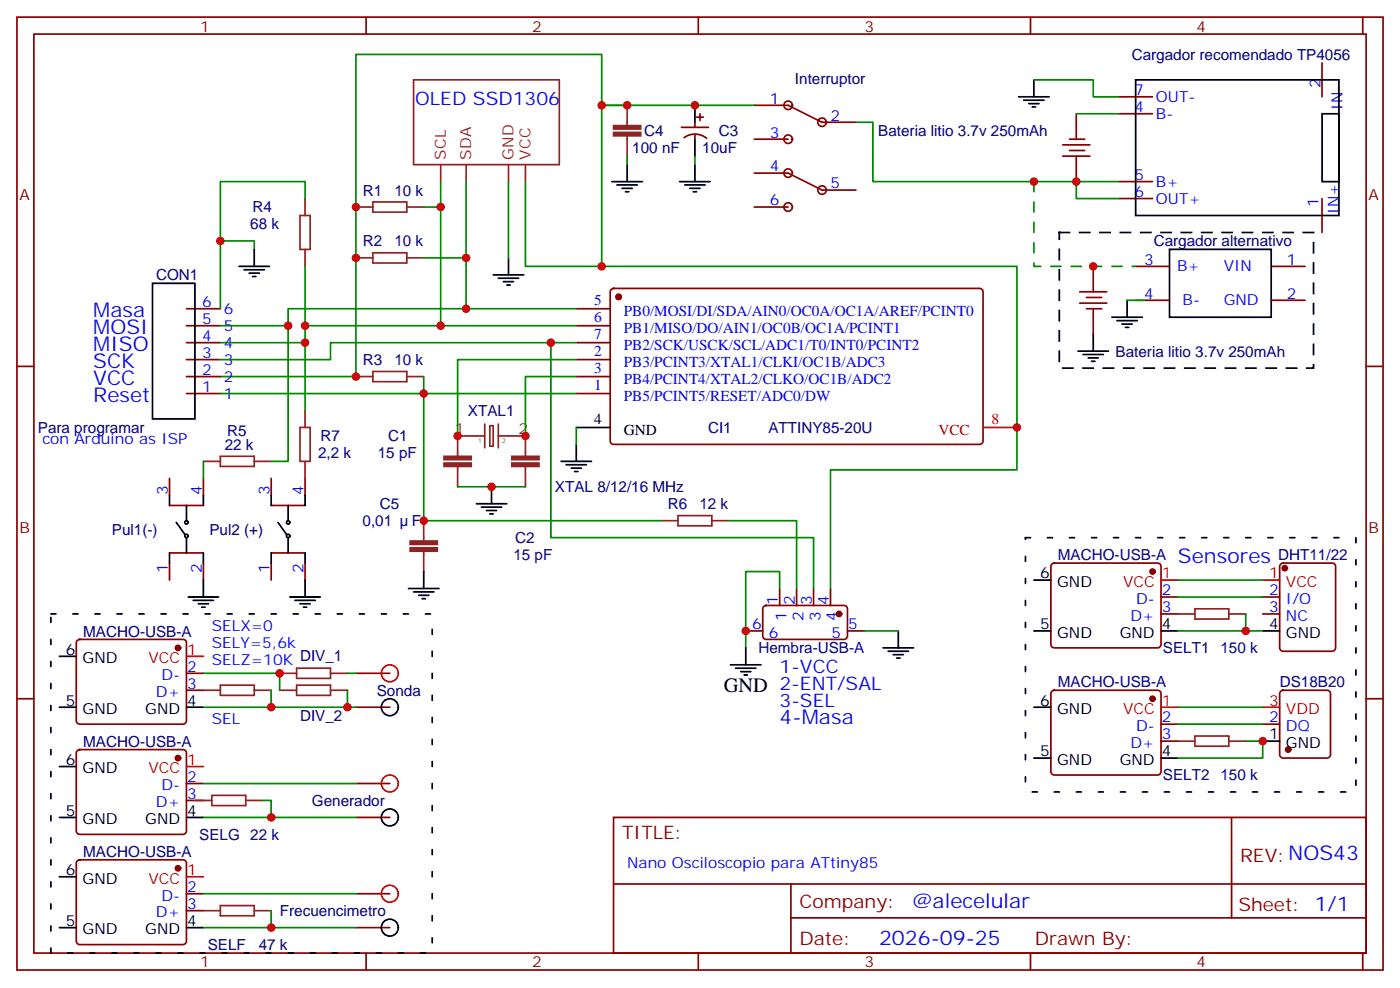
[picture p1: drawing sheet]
<svg xmlns="http://www.w3.org/2000/svg" width="291mm" height="206mm" viewBox="0 0 291 206" stroke-linecap="round" stroke-linejoin="round" font-family="sans-serif">
<g fill="none" stroke="#870000" stroke-width=".35">
<path d="M3.5 3.6h284.4v198.2h-284.4zM7.1 7.1h277.2v191.2h-277.2zM76.2 3.6v3.5M145.3 3.6v3.5M214.5 3.6v3.5M275.2 13.1v7M283.6 3.6v3.5M141.8 26.5h5.7M142.4 28.6a3.8 3.8 0 0 1 4.7 .2M144.6 25.4v1.1M144.6 27.9v1.1M145 24.4h1.4"/>
<path d="M145.7 23.7v1.4M157 29h7M157 21.9h7l7.1 3.5h7.1M157 36h7l7.1 3.5h7.1M221.2 30.1h5.6M221.2 32.5h5.6M222.6 29h3.2M222.6 31.3h3.2M224 23.7v5.3M224 32.5v5.3M232.8 20.1h7.1M232.8 37.8h7.1"/>
<path d="M232.8 23.7h7.1M157 43.1h7M227.5 55.4v5.3M232.8 41.3h7.1M236.4 55.4h7M264.6 55.4h7M275.2 41.3v7.1M3.5 76.2h3.6M38.8 71.3h7.1M38.8 67.8h7.1M38.8 64.2h7.1M38.8 78.4h7.1"/>
<path d="M38.8 74.8h7.1M119.9 71.3h7.1M119.9 67.8h7.1M119.9 64.2h7.1M119.9 78.4h7.1M119.9 74.8h7.1M127.2 60.2l.5-.2h76.2a.71 .71 0 0 1 .7 .7v31.1a.76 .76 0 0 1-.7 .7h-76.2a.76 .76 0 0 1-.7-.7v-31.1zM224.7 63.1h5.7M224.7 60.7h5.7M226.1 64.2h3.2M226.1 61.9h3.2M227.5 64.2v5.3"/>
<path d="M236.4 62.5h7M264.6 62.5h7M284.3 76.2h3.6M35.3 99.5v3.5M38.8 81.9h7.1M42.3 99.5v3.5M56.4 99.5v3.5M63.5 99.5v3.5M119.9 81.9h7.1M35.3 115h7M35.3 105.2h7M35.3 117.2v3.5"/>
<path d="M42.3 117.2v3.5M56.4 115h7.1M56.4 105.2h7.1M56.4 117.2v3.5M63.5 117.2v3.5M219 117.4l.4-.2h21.5a.71 .71 0 0 1 .8 .7v16.2a.76 .76 0 0 1-.8 .7h-21.5a.76 .76 0 0 1-.7-.7v-16.2zM266.6 117.4l.5-.2h10.2a.71 .71 0 0 1 .7 .7v16.9a.76 .76 0 0 1-.7 .7h-10.2a.76 .76 0 0 1-.8-.7v-16.9zM16.1 133.2l.5-.2h21.5a.71 .71 0 0 1 .7 .7v16.3a.76 .76 0 0 1-.7 .7h-21.5a.76 .76 0 0 1-.7-.7v-16.3zM155.2 131.3h3.5M159 126.2l.5-.2h16.2a.71 .71 0 0 1 .7 .7v5.6a.76 .76 0 0 1-.7 .7h-16.2a.76 .76 0 0 1-.8-.7v-5.6zM162.3 122.4v3.6M165.8 122.4v3.6"/>
<path d="M169.3 122.4v3.6M172.9 122.4v3.6M176.4 131.3h3.5M241.7 124.2h3.5M241.7 127.7h3.5M262.8 124.2h3.5M262.8 127.7h3.5M3.5 145.4h3.6M16.1 156.2l.5-.2h21.5a.71 .71 0 0 1 .7 .7v16.2a.76 .76 0 0 1-.7 .7h-21.5a.76 .76 0 0 1-.7-.7v-16.2zM38.8 140.1h3.5M38.8 143.6h3.5M74.1 140.1h7"/>
<path d="M74.1 147.1h7M219 143.8l.4-.2h21.5a.71 .71 0 0 1 .8 .7v16.2a.76 .76 0 0 1-.8 .8h-21.5a.76 .76 0 0 1-.7-.8v-16.2zM241.7 150.7h3.5M241.7 154.2h3.5M262.8 150.7h3.5M266.6 143.8l.5-.2h9.1a.71 .71 0 0 1 .7 .7v12.7a.76 .76 0 0 1-.7 .7h-9.1a.76 .76 0 0 1-.8-.7v-12.7zM284.3 145.4h3.6M16.1 179.1l.5-.2h21.5a.71 .71 0 0 1 .7 .7v16.2a.76 .76 0 0 1-.7 .7h-21.5a.76 .76 0 0 1-.7-.7v-16.2zM38.8 163h3.5M38.8 166.5h3.5M74.1 163h7M74.1 170.1h7"/>
<path d="M127.7 170.1h156.6v28.2h-156.6zM256.3 170.1v20.9M38.8 185.9h3.5M38.8 189.5h3.5M74.1 185.9h7M74.1 193h7M76.2 198.3v3.5M127.7 183.9h156.5M145.3 198.3v3.5M164.6 191h119.6M164.6 183.9v14.1M214.5 198.3v3.5"/>
<path d="M283.6 198.3v3.5"/>
<circle cx="164" cy="36" r=".88"/>
<circle cx="164" cy="21.9" r=".88"/>
<circle cx="164" cy="29" r=".88"/>
<circle cx="171.1" cy="39.5" r=".88"/>
<circle cx="171.1" cy="25.4" r=".88"/>
<circle cx="164" cy="43.1" r=".88"/>
</g>
<g fill="#870000" stroke="#870000" stroke-width=".35">
<circle cx="128.8" cy="61.8" r=".53"/>
<circle cx="267.4" cy="118.2" r=".53"/>
<circle cx="174.6" cy="127.7" r=".53"/>
<circle cx="239.9" cy="118.9" r=".53"/>
<circle cx="239.9" cy="145.4" r=".53"/>
<circle cx="268.1" cy="156" r=".53"/>
<circle cx="37" cy="134.8" r=".53"/>
<circle cx="37" cy="157.7" r=".53"/>
<circle cx="37" cy="180.7" r=".53"/>
</g>
<g fill="none" stroke="#f00" stroke-width=".35">
<path d="M204.6 88.9h7.1M38.8 136.6h3.5M241.7 120.7h3.5M262.8 120.7h3.5M38.8 159.5h3.5M241.7 147.1h3.5M262.8 147.1h3.5M38.8 182.4h3.5"/>
<circle cx="81.1" cy="140.1" r="1.76"/>
<circle cx="81.1" cy="163" r="1.76"/>
<circle cx="81.1" cy="185.9" r="1.76"/>
</g>
<g fill="none" stroke="#000" stroke-width=".35">
<path d="M215.2 16.6v3.5M236.4 16.6h42.3v28.2h-42.3zM127.4 37.8h6.3M128.4 38.5h4.2M129.5 39.2h2.1M130.2 39.9h.7M130.5 34.3v3.5M141.5 37.8h6.3M142.5 38.5h4.3M143.6 39.2h2.1M144.3 39.9h.7M144.6 21.9v3.5"/>
<path d="M144.6 29v3.5M144.6 34.3v3.5M212 20.1h6.4M213.1 20.8h4.2M214.1 21.6h2.2M214.8 22.3h.7M275.2 23.7h3.5v14.1h-3.5zM31.7 58.9h8.9v28.3h-8.9zM49.7 55.4h6.4M50.8 56.1h4.2M51.9 56.8h2.1M52.6 57.5h.7"/>
<path d="M52.9 51.9v3.5M102.7 57.2h6.3M103.7 57.9h4.2M104.8 58.6h2.1M105.5 59.3h.7M105.8 53.7v3.5M243.4 51.9h21.2v14.1h-21.2zM224.4 73.1h6.3M225.4 73.8h4.3M226.5 74.5h2.1M227.2 75.2h.7M227.5 69.5v3.6"/>
<path d="M231.4 66h6.4M232.5 66.7h4.2M233.5 67.4h2.2M234.2 68.1h.7M234.6 62.5v3.5M116.8 96h6.3M117.8 96.7h4.3M118.9 97.4h2.1M119.6 98.1h.7M119.9 88.9h7.1M119.9 92.5v3.5M35.3 103v2.2"/>
<path d="M35.3 115v2.2M36.7 108.7l1.8 2.5M38.8 105.2v3.1M38.8 111.9v3.1M42.3 103v2.2M42.3 115v2.2M56.4 103v2.2M56.4 115v2.2M57.9 108.7l1.7 2.5M60 105.2v3.1M60 111.9v3.1M63.5 103v2.2"/>
<path d="M63.5 115v2.2M88.2 118.9v3.5M99.1 104.8h6.4M100.2 105.5h4.2M101.2 106.2h2.2M102 106.9h.7M102.3 101.3v3.5M12.3 136.6h3.6M39.2 124.2h6.3M40.2 124.9h4.2M41.3 125.6h2.1M42 126.3h.7"/>
<path d="M42.3 120.7v3.5M60.3 124.2h6.4M61.4 124.9h4.2M62.4 125.6h2.2M63.1 126.3h.8M63.5 120.7v3.5M85 122.4h6.4M86.1 123.2h4.2M87.1 123.9h2.2M87.8 124.6h.7M152 138.3h6.4M153.1 139h4.2"/>
<path d="M154.2 139.7h2.1M155.2 134.8v3.5M183.8 134.8h6.3M184.9 135.5h4.2M185.9 136.2h2.1M186.6 136.9h.7M187 131.3v3.5M215.2 131.3h3.5M215.2 120.7h3.5M241.7 131.3h3.5M262.8 131.3h3.5M12.3 147.1h3.6"/>
<path d="M12.3 159.5h3.6M38.8 147.1h3.5M154.9 140.4h.7M215.2 157.7h3.5M215.2 147.1h3.5M241.7 157.7h3.5M262.8 154.2h3.5M12.3 170.1h3.6M38.8 170.1h3.5M12.3 193h3.6M12.3 182.4h3.6M38.8 193h3.5"/>
<circle cx="38.8" cy="111.5" r=".35"/>
<circle cx="38.8" cy="108.7" r=".35"/>
<circle cx="60" cy="111.5" r=".35"/>
<circle cx="60" cy="108.7" r=".35"/>
<circle cx="81.1" cy="147.1" r="1.76"/>
<circle cx="81.1" cy="170.1" r="1.76"/>
<circle cx="81.1" cy="193" r="1.76"/>
</g>
<g fill="none" stroke="#8c2424" stroke-width=".35">
<path d="M86.1 16.6h30.3v17.7h-30.3zM91.7 34.3v3.5M97 34.3v3.5M105.8 34.3v3.5M109.4 34.3v3.5M130.5 21.9v4.2M130.5 28.3v4.2M62.4 44.8h2.2v7.1h-2.2zM63.5 41.3v3.5M63.5 51.9v3.5M74.1 43.1h3.5M74.1 53.7h3.5"/>
<path d="M77.6 42h7.1v2.1h-7.1zM77.6 52.6h7.1v2.1h-7.1zM84.7 43.1h3.5M84.7 53.7h3.5M74.1 78.4h3.5M77.6 77.3h7.1v2.1h-7.1zM84.7 78.4h3.5M42.3 96h3.6M45.9 94.9h7v2.1h-7zM52.9 96h3.5M62.4 88.9h2.2v7.1h-2.2zM63.5 85.4v3.5"/>
<path d="M63.5 96v3.5M95.2 97v4.3M100.9 90.7h-5.7v4.2M100.9 88.2v5M102 88.6h.7v4.2h-.7zM103.7 90.7h5.7v4.2M103.7 88.2v5M109.4 97v4.3M88.2 108.3v4.3M88.2 114.7v4.2M137.6 108.3h3.5M141.1 107.3h7.1v2.1h-7.1z"/>
<path d="M148.2 108.3h3.5M61.7 139h7.1v2.1h-7.1zM245.2 127.7h3.5M248.7 126.7h7.1v2.1h-7.1zM255.8 127.7h3.5M42.3 143.6h3.6M45.9 142.6h7v2.1h-7zM52.9 143.6h3.5M58.2 143.6h3.5M58.2 140.1h3.5M61.7 142.6h7.1v2.1h-7.1zM68.8 143.6h3.5"/>
<path d="M68.8 140.1h3.5M245.2 154.2h3.5M248.7 153.1h7.1v2.2h-7.1zM255.8 154.2h3.5M40.6 166.5h3.5M44.1 165.5h7.1v2.1h-7.1zM51.2 166.5h3.5M42.3 189.5h3.6M45.9 188.4h7v2.1h-7zM52.9 189.5h3.5"/>
</g>
<g fill="none" stroke="#008700" stroke-width=".35">
<path d="M215.2 16.6h12.3v3.5h5.3M91.7 37.8v30h28.2M97 37.8v26.4h22.9M105.8 37.8v15.9M109.4 37.8v17.6h102.3v42.4h-38.8v24.6M125.2 21.9h31.8M130.5 32.5v1.8M144.6 32.5v1.8M178.2 25.4h3.5v12.4h42.3M224 23.7h8.8M232.8 37.8h-8.8v3.5h8.8M52.9 51.9v-1.8h-7v14.1"/>
<path d="M63.5 41.3v-3.5h-17.6v12.3M63.5 55.4v12.4M88.2 43.1h3.5M88.2 53.7h8.8M125.2 55.4v-44.1h-51.1v67.1h-28.2M60 67.8v28.2h-3.6M63.5 71.3v14.1M88.2 78.4v3.5h31.7M91.7 67.8h-28.2v3.5h-17.6M97 64.2h-37v3.6h-14.1M114.7 71.3v40.6h54.6v10.5M119.9 71.3h-51.1v3.5h-22.9"/>
<path d="M119.9 74.8h-24.7v15.9M119.9 78.4h-10.5v12.3M234.6 62.5h3.5M42.3 96v3.5M45.9 81.9h42.3v26.4h49.4M119.9 88.9v3.6M95.2 101.3h14.2M151.7 108.3h14.1v14.1M162.3 122.4v-3.5h-7.1v15.9M179.9 131.3h7.1M245.2 131.3h17.6M245.2 120.7h17.6"/>
<path d="M245.2 124.2h17.6M259.3 127.7v3.6M42.3 140.1h15.9v3.5M42.3 147.1h31.8M56.4 143.6v3.5M72.3 140.1h1.8M72.3 143.6v3.5M245.2 147.1h17.6M245.2 150.7h17.6M259.3 154.2h3.5v3.5h-17.6M42.3 170.1h31.8M42.3 163h31.8"/>
<path d="M54.7 166.5h1.7v3.6M42.3 193h31.8M42.3 185.9h31.8M56.4 189.5v3.5"/>
</g>
<g fill="#8c2424" stroke="#8c2424" stroke-width=".35">
<path d="M92.4 96.3h5.7v.7h-5.7z"/>
<path d="M92.4 94.9h5.7v.7h-5.7z"/>
<path d="M106.5 96.3h5.7v.7h-5.7z"/>
<path d="M106.5 94.9h5.7v.7h-5.7z"/>
<path d="M127.7 27.6h5.6v.7h-5.6z"/>
<path d="M127.7 26.1h5.6v.7h-5.6z"/>
<path d="M85.4 114h5.6v.7h-5.6z"/>
<path d="M85.4 112.6h5.6v.7h-5.6z"/>
</g>
<path d="M220.5 48.4h52.9v28.2h-52.9z" fill="none" stroke="#000" stroke-width=".35" stroke-dasharray="2.1 2.1"/>
<path d="M215.2 37.8v17.6h21.2" fill="none" stroke="#008700" stroke-width=".35" stroke-dasharray="2.1 2.1"/>
<path d="M213.4 111.9h68.8v52.9h-68.8v-52.9M10.6 127.7h79.4v70.6h-79.4v-70.6" fill="none" stroke="#000" stroke-width=".35" stroke-dasharray="1.1 3.5"/>
<g fill="#c00">
<circle cx="125.2" cy="55.4" r=".88"/>
<circle cx="74.1" cy="43.1" r=".88"/>
<circle cx="91.7" cy="43.1" r=".88"/>
<circle cx="97" cy="53.7" r=".88"/>
<circle cx="88.2" cy="81.9" r=".88"/>
<circle cx="91.7" cy="67.8" r=".88"/>
<circle cx="97" cy="64.2" r=".88"/>
<circle cx="60" cy="67.8" r=".88"/>
<circle cx="224" cy="37.8" r=".88"/>
<circle cx="125.2" cy="21.9" r=".88"/>
<circle cx="215.2" cy="37.8" r=".88"/>
<circle cx="227.5" cy="55.4" r=".88"/>
<circle cx="211.7" cy="88.9" r=".88"/>
<circle cx="144.6" cy="21.9" r=".88"/>
<circle cx="74.1" cy="78.4" r=".88"/>
<circle cx="74.1" cy="53.7" r=".88"/>
<circle cx="63.5" cy="67.8" r=".88"/>
<circle cx="63.5" cy="71.3" r=".88"/>
<circle cx="95.3" cy="90.7" r=".88"/>
<circle cx="109.4" cy="90.7" r=".88"/>
<circle cx="102.3" cy="101.3" r=".88"/>
<circle cx="130.5" cy="21.9" r=".88"/>
<circle cx="45.9" cy="50.1" r=".88"/>
<circle cx="88.2" cy="108.3" r=".88"/>
<circle cx="155.2" cy="131.3" r=".88"/>
<circle cx="114.7" cy="71.3" r=".88"/>
<circle cx="259.3" cy="131.3" r=".88"/>
<circle cx="262.8" cy="154.2" r=".88"/>
<circle cx="56.4" cy="147.1" r=".88"/>
<circle cx="58.2" cy="140.1" r=".88"/>
<circle cx="72.3" cy="147.1" r=".88"/>
<circle cx="56.4" cy="170.1" r=".88"/>
<circle cx="56.4" cy="193" r=".88"/>
</g>
<g font-size="4.2" fill="#00f">
<text x="19.4" y="69.5">MOSI</text>
<text x="19.4" y="66">Masa</text>
<text x="19.4" y="76.6">SCK</text>
<text x="19.4" y="73.1">MISO</text>
<text x="19.4" y="83.6">Reset</text>
<text x="19.4" y="80.1">VCC</text>
<text x="245.2" y="117.2">Sensores</text>
<text x="162.3" y="150.7">4-Masa</text>
<text x="189.9" y="188.9">@alecelular</text>
<text x="183" y="196.7">2026-09-25</text>
</g>
<text font-size="4.2" x="150.6" y="144">GND 2-ENT/SAL</text>
<g font-size="3.9" fill="#00f">
<text x="86.4" y="21.9">OLED SSD1306</text>
<text x="162.3" y="140.1">1-VCC</text>
<text x="162.3" y="147.1">3-SEL</text>
</g>
<g font-size="3.9" fill="#800">
<text x="129.5" y="174.7">TITLE:</text>
<text x="258.1" y="179.3">REV:NOS43</text>
<text x="166.4" y="188.9">Company:</text>
<text x="257.7" y="189.5">Sheet: 1/1</text>
<text x="166.4" y="196.5">Date:</text>
<text x="215.4" y="196.6">Drawn By:</text>
</g>
<g font-size="3.2" fill="#800">
<text x="41.6" y="6.6">1</text>
<text x="110.8" y="6.6">2</text>
<text x="179.9" y="6.6">3</text>
<text x="249.1" y="6.6">4</text>
<text x="4.1" y="41.7">A</text>
<text x="284.9" y="41.7">A</text>
<text x="4.1" y="110.8">B</text>
<text x="284.9" y="110.8">B</text>
<text x="41.6" y="201.3">1</text>
<text x="110.8" y="201.3">2</text>
<text x="179.9" y="201.3">3</text>
<text x="249.1" y="201.3">4</text>
</g>
<g font-size="3.2" fill="#000080">
<text x="165.5" y="17.5">Interruptor</text>
<text x="235.5" y="12.5">Cargador recomendado TP4056</text>
<text x="134.1" y="28.3">C4</text>
<text x="149.6" y="28.3">C3</text>
<text x="182.8" y="28.3">Bateria litio 3.7v 250mAh</text>
<text x="131.6" y="31.9">100 nF</text>
<text x="146.2" y="31.9">10uF</text>
<text x="75.5" y="40.7">R1</text>
<text x="82.1" y="40.7">10 k</text>
<text x="52.1" y="47.7">68 k</text>
<text x="52.6" y="44.1">R4</text>
<text x="75.5" y="51.3">R2</text>
<text x="82.1" y="51.3">10 k</text>
<text x="240.1" y="51.3">Cargador alternativo</text>
<text x="32.5" y="58.3">CON1</text>
<text x="75.5" y="76">R3</text>
<text x="82.1" y="76">10 k</text>
<text x="232.2" y="74.2">Bateria litio 3.7v 250mAh</text>
<text x="7.9" y="90">Para programar</text>
<text x="97.4" y="86.6">XTAL1</text>
<text x="147.4" y="90">CI1</text>
<text x="159.9" y="90">ATTINY85-20U</text>
<text x="46.8" y="93.6">22 k</text>
<text x="47.3" y="90.7">R5</text>
<text x="66.2" y="95.3">2,2 k</text>
<text x="66.7" y="91.8">R7</text>
<text x="78.6" y="95.3">15 pF</text>
<text x="80.8" y="91.8">C1</text>
<text x="79" y="105.9">C5</text>
<text x="115.5" y="102.3">XTAL 8/12/16 MHz</text>
<text x="139" y="106">R6</text>
<text x="145.6" y="106">12 k</text>
<text x="23.3" y="111.2">Pul1(-)</text>
<text x="43.6" y="111.2">Pul2 (+)</text>
<text x="75.5" y="109.4">0,01</text>
<text x="85.7" y="109.4">F</text>
<text x="107.3" y="112.9">C2</text>
<text x="106.9" y="116.5">15 pF</text>
<text x="220.2" y="116.6">MACHO-USB-A</text>
<text x="266" y="116.6">DHT11/22</text>
<text x="17.3" y="132.4">MACHO-USB-A</text>
<text x="157.9" y="135.9">Hembra-USB-A</text>
<text x="242" y="135.9">SELT1</text>
<text x="254" y="135.9">150 k</text>
<text x="220.2" y="143">MACHO-USB-A</text>
<text x="266.4" y="143">DS18B20</text>
<text x="62.5" y="150">DIV_2</text>
<text x="78.4" y="144.8">Sonda</text>
<text x="17.3" y="155.4">MACHO-USB-A</text>
<text x="64.9" y="167.7">Generador</text>
<text x="242" y="162.3">SELT2</text>
<text x="254" y="162.3">150 k</text>
<text x="17.3" y="178.3">MACHO-USB-A</text>
<text x="41.5" y="174.7">SELG 22 k</text>
<text x="58.3" y="190.6">Frecuencimetro</text>
<text x="43.2" y="197.7">SELF</text>
<text x="53.9" y="197.7">47 k</text>
</g>
<g font-size="3.2" fill="#00f">
<text x="160.3" y="21.6">1</text>
<text x="236.1" y="19.8">7</text>
<text x="236.1" y="23.3">4</text>
<text x="240.6" y="21.2">OUT-</text>
<text x="274.8" y="18.4" transform="rotate(-90 274.8 18.4)">2</text>
<text x="279.4" y="22.8" transform="rotate(-90 279.4 22.8)">IN-</text>
<text x="160.3" y="28.6">3</text>
<text x="172.9" y="25.1">2</text>
<text x="240.6" y="24.7">B-</text>
<text x="160.3" y="35.7">4</text>
<text x="172.9" y="39.2">5</text>
<text x="236.1" y="41">6</text>
<text x="236.1" y="37.4">5</text>
<text x="240.6" y="38.8">B+</text>
<text x="160.3" y="42.7">6</text>
<text x="240.6" y="42.4">OUT+</text>
<text x="274.5" y="43" transform="rotate(-90 274.5 43)">1</text>
<text x="278.7" y="44.5" transform="rotate(-90 278.7 44.5)">IN+</text>
<text x="238.1" y="55.1">3</text>
<text x="245" y="56.5">B+</text>
<text x="254.7" y="56.5">VIN</text>
<text x="267.9" y="55.1">1</text>
<text x="42.1" y="63.9">6</text>
<text x="46.6" y="65.3">6</text>
<text x="123.6" y="63.5">5</text>
<text x="129.8" y="65.8">PB0/MOSI/DI/SDA/AIN0/OC0A/OC1A/AREF/PCINT0</text>
<text x="238.1" y="62.1">4</text>
<text x="246.2" y="63.5">B-</text>
<text x="254.7" y="63.5">GND</text>
<text x="267.9" y="62.1">2</text>
<text x="42.1" y="70.9">4</text>
<text x="42.1" y="67.4">5</text>
<text x="46.6" y="68.8">5</text>
<text x="123.6" y="70.6">7</text>
<text x="123.6" y="67.1">6</text>
<text x="129.8" y="69.4">PB1/MISO/DO/AIN1/OC0B/OC1A/PCINT1</text>
<text x="42.1" y="78">2</text>
<text x="42.1" y="74.5">3</text>
<text x="46.6" y="75.9">3</text>
<text x="46.6" y="72.4">4</text>
<text x="123.6" y="77.6">3</text>
<text x="123.6" y="74.1">2</text>
<text x="129.8" y="72.9">PB2/SCK/USCK/SCL/ADC1/T0/INT0/PCINT2</text>
<text x="129.8" y="76.4">PB3/PCINT3/XTAL1/CLKI/OC1B/ADC3</text>
<text x="42.1" y="81.5">1</text>
<text x="46.6" y="82.9">1</text>
<text x="46.6" y="79.4">2</text>
<text x="123.6" y="81.2">1</text>
<text x="129.8" y="79.9">PB4/PCINT4/XTAL2/CLKO/OC1B/ADC2</text>
<text x="129.8" y="83.5">PB5/PCINT5/RESET/ADC0/DW</text>
<text x="8.8" y="92.5">con Arduino as ISP</text>
<text x="34.9" y="103" transform="rotate(-90 34.9 103)">3</text>
<text x="42" y="103" transform="rotate(-90 42 103)">4</text>
<text x="56.1" y="103" transform="rotate(-90 56.1 103)">3</text>
<text x="63.1" y="103" transform="rotate(-90 63.1 103)">4</text>
<text x="34.9" y="119.2" transform="rotate(-90 34.9 119.2)">1</text>
<text x="42" y="119.2" transform="rotate(-90 42 119.2)">2</text>
<text x="56.1" y="119.2" transform="rotate(-90 56.1 119.2)">1</text>
<text x="63.1" y="119.2" transform="rotate(-90 63.1 119.2)">2</text>
<text x="161.9" y="125.8" transform="rotate(-90 161.9 125.8)">1</text>
<text x="165.5" y="125.8" transform="rotate(-90 165.5 125.8)">2</text>
<text x="169" y="125.8" transform="rotate(-90 169 125.8)">3</text>
<text x="172.5" y="125.8" transform="rotate(-90 172.5 125.8)">4</text>
<text x="236.5" y="125.6">D-</text>
<text x="241.8" y="123.9">2</text>
<text x="264.2" y="123.9">2</text>
<text x="267.7" y="125.6">I/O</text>
<text x="44.1" y="131.3">SELX=0</text>
<text x="156.6" y="130.9">6</text>
<text x="163.7" y="129.3" transform="rotate(-90 163.7 129.3)">1</text>
<text x="167.2" y="129.3" transform="rotate(-90 167.2 129.3)">2</text>
<text x="170.7" y="129.3" transform="rotate(-90 170.7 129.3)">3</text>
<text x="174.3" y="129.3" transform="rotate(-90 174.3 129.3)">4</text>
<text x="176.6" y="130.9">5</text>
<text x="235.3" y="129.2">D+</text>
<text x="241.8" y="127.4">3</text>
<text x="264.2" y="127.4">3</text>
<text x="267.7" y="129.2">NC</text>
<text x="44.1" y="134.8">SELY=5,6k</text>
<text x="160.1" y="132.7">6</text>
<text x="173.1" y="132.7">5</text>
<text x="33.6" y="141.5">D-</text>
<text x="39" y="139.7">2</text>
<text x="39" y="143.3">3</text>
<text x="44.1" y="138.3">SELZ=10K DIV_1</text>
<text x="32.5" y="145">D+</text>
<text x="44.1" y="150.7">SEL</text>
<text x="235.3" y="155.6">D+</text>
<text x="236.5" y="152.1">D-</text>
<text x="241.8" y="150.3">2</text>
<text x="241.8" y="153.8">3</text>
<text x="264.2" y="150.3">2</text>
<text x="267.7" y="152.1">DQ</text>
<text x="32.5" y="168">D+</text>
<text x="33.6" y="164.4">D-</text>
<text x="39" y="162.7">2</text>
<text x="39" y="166.2">3</text>
<text x="39" y="185.6">2</text>
<text x="130.5" y="180.7">Nano Osciloscopio para ATtiny85</text>
<text x="32.5" y="190.9">D+</text>
<text x="33.6" y="187.4">D-</text>
<text x="39" y="189.1">3</text>
</g>
<g font-size="3.2" fill="#8d2323">
<text x="92.8" y="33.2" transform="rotate(-90 92.8 33.2)">SCL</text>
<text x="98.1" y="33.2" transform="rotate(-90 98.1 33.2)">SDA</text>
<text x="106.9" y="33.2" transform="rotate(-90 106.9 33.2)">GND</text>
<text x="110.4" y="33.2" transform="rotate(-90 110.4 33.2)">VCC</text>
<text x="94.6" y="90.3">1</text>
<text x="107.9" y="90.3">2</text>
</g>
<g font-size="3.2">
<text x="123.6" y="88.2">4</text>
<text x="129.8" y="90.5">GND</text>
<text x="216.5" y="120.3">6</text>
<text x="220" y="122.1">GND</text>
<text x="216.5" y="130.9">5</text>
<text x="241.8" y="130.9">4</text>
<text x="264.2" y="130.9">4</text>
<text x="13.7" y="136.2">6</text>
<text x="17.2" y="138">GND</text>
<text x="220" y="132.7">GND</text>
<text x="233.1" y="132.7">GND</text>
<text x="267.7" y="132.7">GND</text>
<text x="13.7" y="146.8">5</text>
<text x="17.2" y="148.6">GND</text>
<text x="30.2" y="148.6">GND</text>
<text x="39" y="146.8">4</text>
<text x="216.5" y="146.8">6</text>
<text x="220" y="148.6">GND</text>
<text x="264.2" y="153.8">1</text>
<text x="267.7" y="155.6">GND</text>
<text x="13.7" y="159.1">6</text>
<text x="17.2" y="160.9">GND</text>
<text x="216.5" y="157.4">5</text>
<text x="220" y="159.1">GND</text>
<text x="233.1" y="159.1">GND</text>
<text x="241.8" y="157.4">4</text>
<text x="13.7" y="169.7">5</text>
<text x="17.2" y="171.5">GND</text>
<text x="30.2" y="171.5">GND</text>
<text x="39" y="169.7">4</text>
<text x="13.7" y="182.1">6</text>
<text x="17.2" y="183.8">GND</text>
<text x="13.7" y="192.7">5</text>
<text x="17.2" y="194.4">GND</text>
<text x="30.2" y="194.4">GND</text>
<text x="39" y="192.7">4</text>
</g>
<g font-size="3.2" fill="#f00">
<text x="206.4" y="88.2">8</text>
<text x="195.3" y="90.5">VCC</text>
<text x="233.7" y="122.1">VCC</text>
<text x="241.8" y="120.3">1</text>
<text x="264.2" y="120.3">1</text>
<text x="267.7" y="122.1">VCC</text>
<text x="30.9" y="138">VCC</text>
<text x="39" y="136.2">1</text>
<text x="233.7" y="148.6">VCC</text>
<text x="241.8" y="146.8">1</text>
<text x="264.2" y="146.8">3</text>
<text x="267.7" y="148.6">VDD</text>
<text x="30.9" y="160.9">VCC</text>
<text x="39" y="159.1">1</text>
<text x="30.9" y="183.8">VCC</text>
<text x="39" y="182.1">1</text>
</g>
<g font-size="1.4" fill="#238d23">
<text x="99.5" y="92.1">1</text>
<text x="104.4" y="92.1">2</text>
</g>
</svg>
